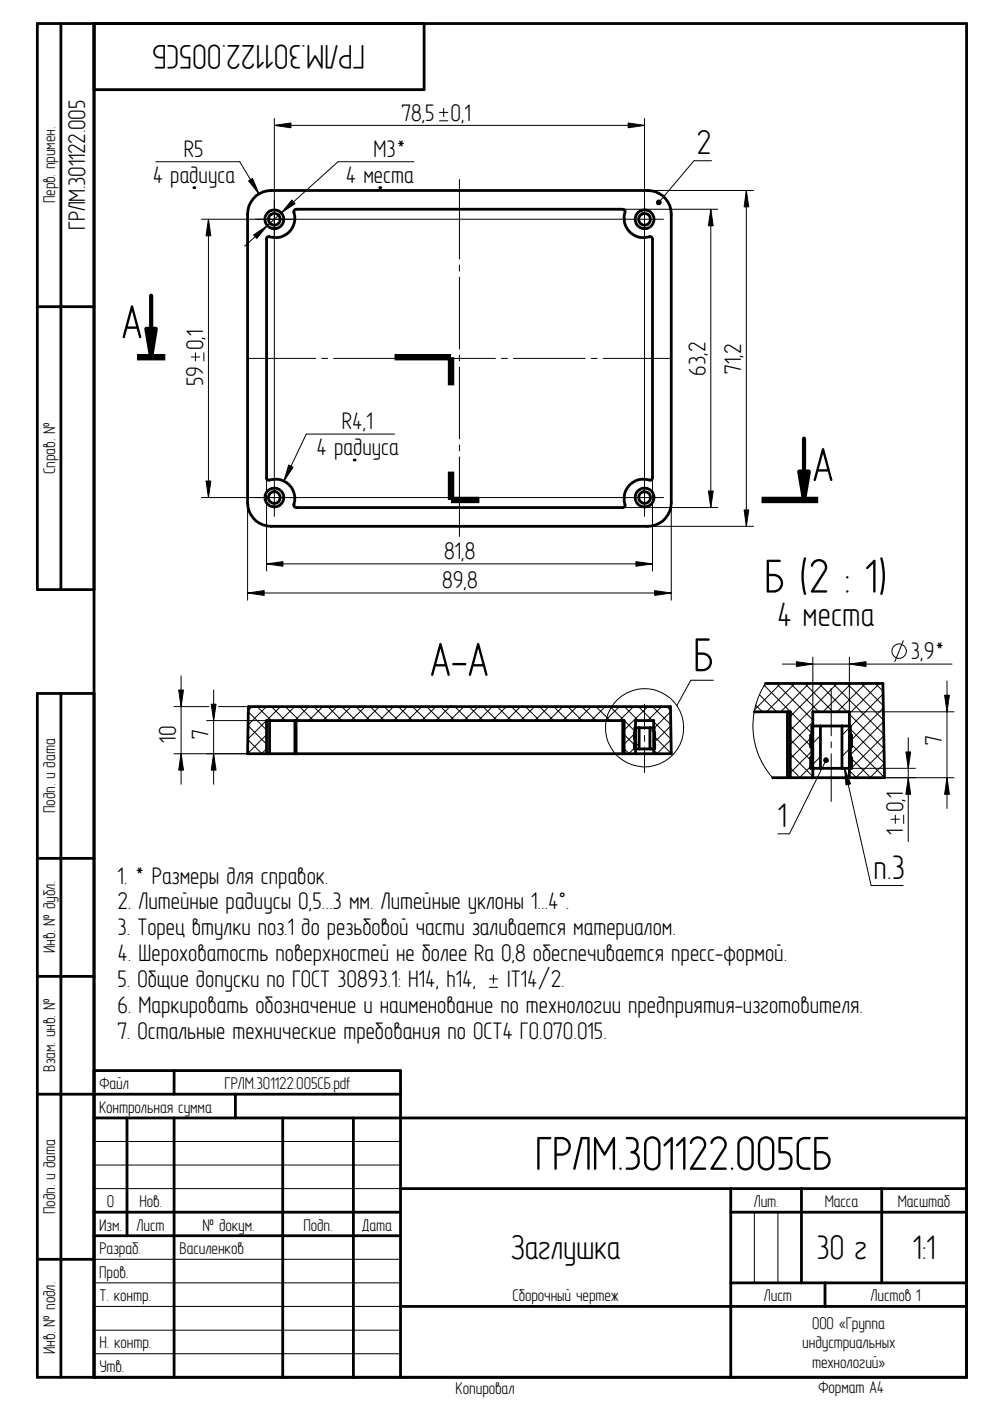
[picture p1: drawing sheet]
<svg xmlns="http://www.w3.org/2000/svg" width="210mm" height="297mm" viewBox="0 0 210 297" stroke-linecap="round" stroke-linejoin="round" font-family="sans-serif">
<g fill="none" stroke="#000" stroke-width=".21">
<path d="M33 34.3h17.8l4.1 6.8M52.7 38.4l.9-.6 1.3 3.3zM58.2 26.6l3.5-.5v1zM58.2 25.1v84.4M58.2 26.6h78.5M87.8 34.3h-16.1l-19.8 17.9M93.2 25.6h1.8M93.2 23.8h1.8M94.1 23v1.7M97.4 38.1v16.8M133.2 26.1l3.5 .5-3.5 .5zM136.7 25.1v84.4"/>
<path d="M150.9 34.1h-3.7l-7.5 8.8M42.7 46.5h98M44.2 46.5l.5 3.5h-1zM44.2 46.5v59M53.8 49.8l2.9-2-2.3 2.7zM61.9 42.4l.7 .8-3 1.9zM97.4 56.2v1.3M97.4 58.8v15.2M132 44.4h20.2M137.3 40.4h22.5M139.3 42.6a.5 .5 0 0 1 .7-.1 .5 .5 0 0 1 .1 .7 .5 .5 0 0 1-.7 .1l.3-.4-.3 .4-.2-.4zM150.7 44.4l.5 3.5h-1z"/>
<path d="M150.7 44.4v63.2M158.2 40.4l.5 3.5h-.9zM158.2 40.4v71.2M40.6 75.7h1.7M41.4 74.8v1.7M43.2 74.8v1.7M52.5 76h14.4M68.2 76h1.3M70.7 76h15.3M87.2 76h1.3M89.8 76h15.2M97.4 75.3v1.2"/>
<path d="M97.4 77.8v15.2M106.3 76h1.3M108.8 76h15.3M125.3 76h1.3M127.9 76h14.4M61.2 98.6l.9 .5-1.9 2.9zM83.7 92h-18.8l-4.7 10M97.4 94.3v1.3M97.4 96.9v16.8M42.7 105.5h98M43.7 102h1l-.5 3.5zM52.5 106.6v20.7"/>
<path d="M56.5 119.5l3.5-.4v1zM56.5 101.3v19.8M56.5 119.5h81.8M132 107.6h20.2M134.8 119.1l3.5 .4-3.5 .6zM137.3 111.6h22.5M138.3 101.3v19.8M142.3 106.6v20.7M150.2 104.1h1l-.5 3.5zM157.8 108.1h.9l-.5 3.5zM52.5 125.7l3.5-.5v1zM52.5 125.7h89.8"/>
<path d="M138.8 125.2l3.5 .5-3.5 .5zM172.3 139.3v11.6M180.1 139.3v11.6h22.2M191.5 135.8l-1.8 4.5M36.9 159.8h25.4M36.9 149.8h7.4M37.9 146.3h1l-.5 3.5zM38.4 159.8l.5 3.5h-1zM38.4 143.3v23M43.8 152.8h12.7M44.8 149.3h1l-.5 3.5zM45.3 159.8l.5 3.5h-1z"/>
<path d="M45.3 146.3v20M46.3 149.8h49.3M52.5 156.8l3 3M52.6 153.9l3.9 3.9M52.7 150.9l3.8 3.9M53.5 149.8l-.8 .8M54.5 149.8l3 3M56.5 149.8l-3.9 3.9M56.5 155.8l-4 4M56.5 158.7l-1 1.1M57.5 149.8l3 3M59.5 149.8l-7 6.9"/>
<path d="M60.5 149.8l3 3M62.5 149.8l-3 3M63.5 149.8l3 3M65.4 149.8l-2.9 3M66.5 149.8l3 3M68.5 149.8l-3.1 3M69.5 149.8l3 3M71.5 149.8l-3 3M72.5 149.8l3 3M74.5 149.8l-3 3M75.5 149.8l3 3M77.4 149.8l-3 3"/>
<path d="M78.5 149.8l3 3M80.4 149.8l-3 3M81.4 149.8l3.1 3M83.4 149.8l-3 3M84.5 149.8l3 3M86.4 149.8l-3 3M87.5 149.8l3 3M89.4 149.8l-3 3M90.5 149.8l2.9 3M92.4 149.8l-3 3M93.4 149.8l3 3M95.4 149.8l-3 3"/>
<path d="M96.4 149.8l3 3M98.4 149.8l-3 3M99.4 149.8l3 3M101.4 149.8l-3 3M102.4 149.8l3 3M104.4 149.8l-3 3M105.4 149.8l3 3M107.4 149.8l-3 3M108.4 149.8l3 3M110.4 149.8l-3 3M111.4 149.8l3 3M113.4 149.8l-3 3"/>
<path d="M114.4 149.8l3 3M116.4 149.8l-3 3M117.4 149.8l3 3M119.3 149.8l-3 3M120.4 149.8l3 3M122.3 149.8l-3 3M123.4 149.8l3 3M125.3 149.8l-3 3M126.4 149.8l3 3M128.3 149.8l-3 3M129.4 149.8l5.3 5.4M131.3 149.8l-3 3"/>
<path d="M132.3 158.7l1.1 1.1M132.3 155.7l2.4 2.5M132.4 149.8l2.9 3M134.3 149.8l-3 3M134.7 155.4l-2.4 2.4M135.3 149.8l3 3M135.5 157.6l-2.2 2.2M136.7 149.3v5.3M136.7 155.9v1.3M136.7 158.5v5.3M137.3 149.8l-5 5M138.3 149.8l3.9 3.9"/>
<path d="M138.6 159l.8 .8M138.6 156l3.7 3.8M138.6 153l3.7 3.7M140.3 149.8l-3 3M141.4 149.8l.8 .8M142.2 150.9l-4.4 4.4M142.2 153.9l-3.6 3.6M142.3 156.8l-3 3M151.3 144.2h-4.8l-3 5.4M160.2 149.5l1.4 1.4M161 147.3l3.6 3.6M162.1 145.3l10.2 10.4"/>
<path d="M162.3 144.9l-1.1 2-1 2.7-.5 3v2.7l.5 3 .8 2.3 1.3 2.3 1.5 2M162.6 144.9l-.7 .6M164.6 144.9l7.7 7.8M165.5 144.9l-5.5 5.6M165.9 140.8h35.9M167.6 159.8l4.7 4.8M167.6 156.8l4.7 4.8M167.6 153.8l4.7 4.8M167.6 144.9l6 6M168.5 144.9l-6 6M168.9 140.3l3.4 .5-3.4 .5zM170.6 144.9l6 6"/>
<path d="M171.5 144.9l-6 6M172.3 153.1l-4.7 4.8M172.3 156l-4.7 4.9M172.3 159l-4.7 4.9M173.6 144.9l6 6M173.9 156l-2 2M174.5 144.9l-6.9 7M176.2 145.9v10.1M176.2 157.3v1.2M176.2 159.8v10.1M176.6 144.9l10.8 10.8M177.5 144.9l-9.9 10"/>
<path d="M179.6 144.9l7.7 7.8M180.1 140.8l3.5-.5v1zM180.1 157.4l7.4 7.4M180.1 154.4l7.4 7.4M180.1 151.4l7.4 7.3M180.3 158.5l-1.8 1.9M180.5 144.9l-6 6M182.6 144.9l4.7 4.7M183.5 144.9l-6 6M185.5 144.9l1.7 1.7M186.5 144.9l-6.4 6.4M187.2 147.2l-8.7 8.7"/>
<path d="M187.3 150.1l-7.2 7.2M187.3 153l-7.2 7.3M187.4 156l-7.3 7.3M187.5 158.9l-6.1 6M192.1 159.4h1l-.5 3.5zM192.6 156.4v22M200.3 147.4h1l-.5 3.5zM200.8 144.4v27M167.6 162.8l2 2.1M173.9 160.4l-4.4 4.5M174.8 160.8l.5-.1-.2 .5 .2-.5a.52 .52 0 0 1 .2 .8 .52 .52 0 0 1-.8 .1 .52 .52 0 0 1 .1-.8zM175.1 161.2l-7.7 15.6h-2.5"/>
<path d="M179.1 162.9l1.2 3.3-.9 .2zM179.1 162.9l5.6 24.8h6.8M180.1 163.4l1.5 1.5M180.1 160.4l4.5 4.5M180.6 162.8l-.1 .1M180.8 162.9h13.3M187.5 161.9l-3.1 3M187.5 164.8v.1M187.5 164.9h14.8M188.9 173.7h1.8M189.8 172.8v1.8M191.6 172.8v1.8"/>
<path d="M192.6 164.9l.5 3.5h-1zM200.8 164.9l.5 3.5h-1zM103.8 209.3h1.7M103.8 207.6h1.7M104.6 206.7v1.7M19.9 252h65M19.9 247h65M19.9 242h65M159.9 257v15M164.9 257v15M19.9 267h65M19.9 272h65"/>
<path d="M19.9 277h65M19.9 282h65M19.9 287h65"/>
<circle cx="190.6" cy="138.1" r="1.55"/>
<circle cx="136.7" cy="154.3" r="8.3"/>
</g>
<g fill="none" stroke="#000" stroke-width=".59">
<path d="M12.9 5v120M19.9 5v287M89.9 5v14h-70M54.3 41.5a5.2 5.2 0 0 1 3.2-1.1h79.8a4.9 4.9 0 0 1 5 5v61.2a5 5 0 0 1-5 5h-79.8a4.9 4.9 0 0 1-5-5v-61.2a5 5 0 0 1 1.8-3.9zM56.6 50.3l.3-.1a4.2 4.2 0 0 0 4.4-1 4.2 4.2 0 0 0 1-4.4l.3-.4h.2h69.2a.48 .48 0 0 1 .5 .6 4.2 4.2 0 0 0 1.1 4.3 4.2 4.2 0 0 0 4.3 .9l.3 .1 .1 .4v50.6a.48 .48 0 0 1-.6 .5 4.2 4.2 0 0 0-4.3 1.1 4.2 4.2 0 0 0-.9 4.3l-.1 .3-.4 .1h-69.2a.53 .53 0 0 1-.5-.7 4.1 4.1 0 0 0-1.1-4.2 4.1 4.1 0 0 0-4.3-.9l-.4-.4zM7.9 65h12M19.9 125h-12v-120h197v287h-197v-145h12M12.9 147v145M56.5 159.8h.6M56.5 159.8h-4l.2-10h89.5l.1 10h-79.8M56.5 159.8v-7h75.8v7M57.1 159.8h5.4"/>
<path d="M57.1 152.8v7M62.5 152.8v7M62.8 152.8v7M132 152.8v7M134.6 154.3h4.1l.1 4.5h-4.3zM134.7 159.8v-7h3.9v7M135.5 154.3v4.5M137.8 154.3v4.5M159.9 150.9h7.7v14M162.3 144.9h24.9l.3 20h-23.7M167 150.9v14M172.1 153.9h8.2v2h.3v2.4l-.3 .3v1.8l.3 .3v2.2h-8.7v-2.2l.2-.3v-1.8l-.2-.3v-2.4h.2z"/>
<path d="M173.9 153.9v9M178.5 153.9v9M172.3 164.9v-14h7.8v14M7.9 182h12M7.9 207h12M7.9 232h77M19.9 227h65v65M19.9 237h185M26.9 237v25M36.9 227v5M36.9 237v55M49.9 232v5"/>
<path d="M59.9 237v55M74.9 237v55M19.9 257h65M84.9 252h120M154.9 252v40M154.9 257h50M169.9 252v20M186.9 252v20M7.9 267h12M19.9 262h65M84.9 277h120M154.9 272h50"/>
<path d="M174.9 272v5"/>
<circle cx="58.2" cy="46.5" r="1.25"/>
<circle cx="58.2" cy="46.5" r="1.99"/>
<circle cx="136.7" cy="46.5" r="1.99"/>
<circle cx="136.7" cy="46.5" r="1.25"/>
<circle cx="58.1" cy="105.5" r="1.26"/>
<circle cx="58.2" cy="105.5" r="2"/>
<circle cx="136.7" cy="105.5" r="2"/>
<circle cx="136.7" cy="105.5" r="1.24"/>
</g>
<g fill="#000">
<path d="M58.2 26.6l3.5-.5v1zM133.2 26.1l3.5 .5-3.5 .5zM44.2 46.5l.5 3.5h-1zM52.7 38.4l.9-.6 1.3 3.3zM53.8 49.8l2.9-2-2.3 2.7zM61.9 42.4l.7 .8-3 1.9zM150.7 44.4l.5 3.5h-1zM158.2 40.4l.5 3.5h-.9zM31 69.7h2l-1 6zM43.7 102h1l-.5 3.5zM56.5 119.5l3.5-.4v1zM61.2 98.6l.9 .5-1.9 2.9z"/>
<path d="M134.8 119.1l3.5 .4-3.5 .6zM150.2 104.1h1l-.5 3.5zM157.8 108.1h.9l-.5 3.5zM169.5 100h2l-1 6zM52.5 125.7l3.5-.5v1zM138.8 125.2l3.5 .5-3.5 .5zM38.4 159.8l.5 3.5h-1zM37.9 146.3h1l-.5 3.5zM44.8 149.3h1l-.5 3.5zM45.3 159.8l.5 3.5h-1zM168.9 140.3l3.4 .5-3.4 .5zM180.1 140.8l3.5-.5v1z"/>
<path d="M200.3 147.4h1l-.5 3.5zM179.1 162.9l1.2 3.3-.9 .2zM192.6 164.9l.5 3.5h-1zM192.1 159.4h1l-.5 3.5zM200.8 164.9l.5 3.5h-1z"/>
<path d="M139.3 42.6a.5 .5 0 0 1 .7-.1 .5 .5 0 0 1 .1 .7 .5 .5 0 0 1-.7 .1l.3-.4-.3 .4-.2-.4z" fill-rule="evenodd"/>
<path d="M174.8 160.8l.5-.1-.2 .5 .2-.5a.52 .52 0 0 1 .2 .8 .52 .52 0 0 1-.8 .1 .52 .52 0 0 1 .1-.8z" fill-rule="evenodd"/>
</g>
<g fill="#000">
<circle cx="41.1" cy="39.8" r=".3"/>
<circle cx="80.5" cy="39.8" r=".3"/>
<circle cx="75.1" cy="97.5" r=".3"/>
</g>
<path d="M31 69.7h2l-1 6zM32 62.7v13M169.5 100h2l-1 6zM170.5 93v13" fill="none" stroke="#000" stroke-width=".89"/>
<path d="M29 75.7h6.1M83.7 75.7h11.9v6M95.6 100v6h6M161.5 106h12" fill="none" stroke="#000" stroke-width="1.4" stroke-linecap="butt"/>
<g font-size="11">
<text x="25.7" y="71.7">А</text>
<text x="172.3" y="102">А</text>
<text x="162.1" y="125.6">Б (2 : 1)</text>
<text x="91.1" y="143.3">А-А</text>
<text x="147" y="142.3">Б</text>
<text x="113.4" y="248">ГРЛМ.301122.005СБ</text>
</g>
<g font-size="7.8">
<text x="77.4" y="9.5" transform="rotate(-180 77.4 9.5)">ГРЛМ.301122.005СБ</text>
<text x="147.7" y="32.6">2</text>
<text x="164.8" y="132.8">4 места</text>
<text x="164.9" y="175.3">1</text>
<text x="185.2" y="186.3">п.3</text>
<text x="108.3" y="267">Заглушка</text>
<text x="173.1" y="267">30 г</text>
<text x="193.5" y="267">1:1</text>
</g>
<g font-size="5.5">
<text x="85.1" y="25.6">78,5</text>
<text x="95.5" y="25.6">0,1</text>
<text x="38.9" y="33.3">R5</text>
<text x="79.2" y="33.3">М3*</text>
<text x="32.4" y="38.8">4 радиуса</text>
<text x="73.3" y="38.8">4 места</text>
<text x="18.1" y="48.8" transform="rotate(-90 18.1 48.8)">ГРЛМ.301122.005</text>
<text x="43.1" y="74.3" transform="rotate(-90 43.1 74.3)">0,1</text>
<text x="43.1" y="81.8" transform="rotate(-90 43.1 81.8)">59</text>
<text x="149.6" y="79.6" transform="rotate(-90 149.6 79.6)">63,2</text>
<text x="157.1" y="79.2" transform="rotate(-90 157.1 79.2)">71,2</text>
<text x="72.5" y="91">R4,1</text>
<text x="67.1" y="96.5">4 радиуса</text>
<text x="94.2" y="118.5">81,8</text>
<text x="93.8" y="124.7">89,8</text>
<text x="193.1" y="139.8">3,9*</text>
<text x="37.3" y="157.4" transform="rotate(-90 37.3 157.4)">10</text>
<text x="44.2" y="156.6" transform="rotate(-90 44.2 156.6)">7</text>
<text x="199.7" y="158" transform="rotate(-90 199.7 158)">7</text>
<text x="191.5" y="177" transform="rotate(-90 191.5 177)">1 0,1</text>
<text x="24.9" y="187.3">1. * Размеры для справок.</text>
<text x="24.9" y="192.8">2. Литейные радиусы 0,5...3 мм. Литейные уклоны 1...4°.</text>
<text x="24.9" y="198.3">3. Торец втулки поз.1 до резьбовой части заливается материалом.</text>
<text x="24.9" y="203.8">4. Шероховатость поверхностей не более Ra 0,8 обеспечивается пресс-формой.</text>
<text x="24.9" y="209.3">5. Общие допуски по ГОСТ 30893.1: H14, h14,</text>
<text x="107.5" y="209.3">IT14/2.</text>
<text x="24.9" y="214.8">6. Маркировать обозначение и наименование по технологии предприятия-изготовителя.</text>
<text x="24.9" y="220.3">7. Остальные технические требования по ОСТ4 ГО.070.015.</text>
</g>
<g font-size="3.9">
<text x="11.7" y="43.1" transform="rotate(-90 11.7 43.1)">Перв. примен.</text>
<text x="11.7" y="100.5" transform="rotate(-90 11.7 100.5)">Справ. №</text>
<text x="11.7" y="172.4" transform="rotate(-90 11.7 172.4)">Подп. и дата</text>
<text x="11.7" y="202.1" transform="rotate(-90 11.7 202.1)">Инв. № дубл.</text>
<text x="11.7" y="227.2" transform="rotate(-90 11.7 227.2)">Взам. инв. №</text>
<text x="21.1" y="230.9">Файл</text>
<text x="47.6" y="230.9">ГРЛМ.301122.005СБ.pdf</text>
<text x="21" y="235.9">Контрольная сумма</text>
<text x="11.7" y="257.4" transform="rotate(-90 11.7 257.4)">Подп. и дата</text>
<text x="22.6" y="255.9">0</text>
<text x="29.5" y="255.9">Нов.</text>
<text x="159.8" y="255.9">Лит.</text>
<text x="174.9" y="255.9">Масса</text>
<text x="190.4" y="255.9">Масштаб</text>
<text x="21" y="260.9">Изм.</text>
<text x="29" y="260.9">Лист</text>
<text x="42.9" y="260.9">№ докум.</text>
<text x="64.3" y="260.9">Подп.</text>
<text x="76.8" y="260.9">Дата</text>
<text x="21.1" y="265.9">Разраб.</text>
<text x="38.1" y="265.9">Василенков</text>
<text x="21" y="270.9">Пров.</text>
<text x="21.1" y="275.9">Т. контр.</text>
<text x="108.7" y="275.9">Сборочный чертеж</text>
<text x="162" y="275.9">Лист</text>
<text x="184.6" y="275.9">Листов 1</text>
<text x="172.2" y="281.7">ООО «Группа</text>
<text x="11.7" y="287.1" transform="rotate(-90 11.7 287.1)">Инв. № подл.</text>
<text x="21.1" y="285.9">Н. контр.</text>
<text x="170.1" y="285.9">индустриальных</text>
<text x="21.1" y="290.9">Утв.</text>
<text x="172.2" y="290.1">технологий»</text>
<text x="96.6" y="295.6">Копировал</text>
<text x="173.6" y="295.4">Формат A4</text>
</g>
</svg>
